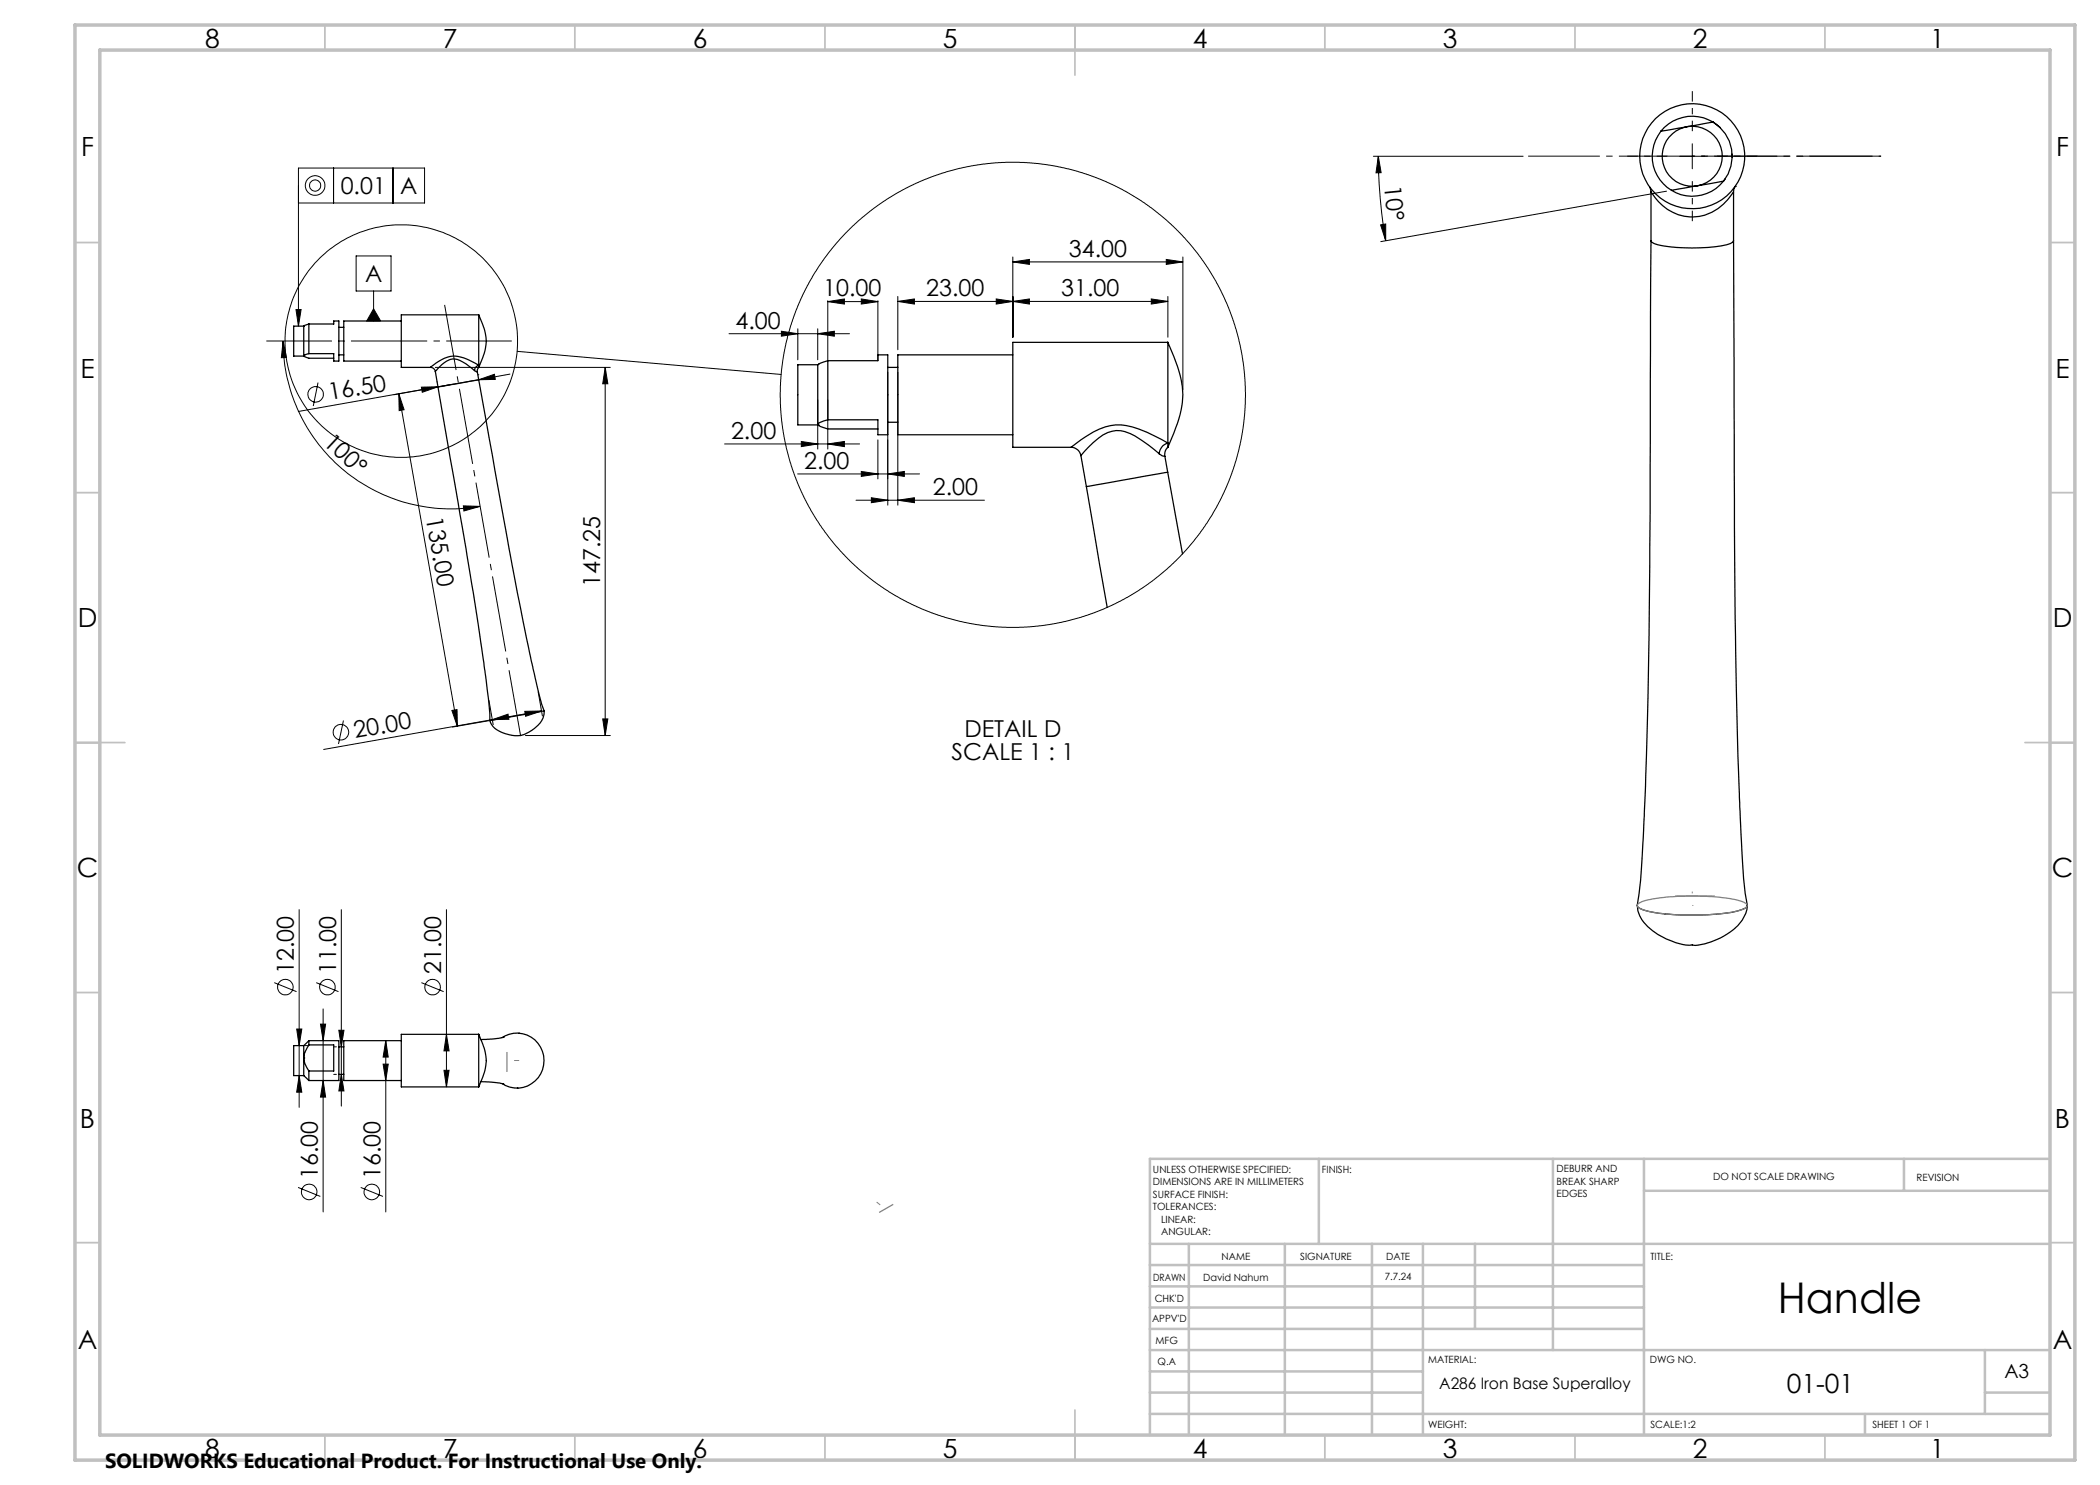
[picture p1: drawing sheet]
<svg xmlns="http://www.w3.org/2000/svg" width="420mm" height="297mm" viewBox="0 0 420 297" stroke-linecap="round" stroke-linejoin="round" font-family="sans-serif">
<g fill="none" stroke="#000" stroke-width=".25">
<path d="M329.9 37.4l.3 1M330.2 38.4a10.1 10.1 0 0 0 8.4 5 10.2 10.2 0 0 0 8.1-5M330.2 38.4v9.8M332.2 26.2a8 8 0 0 0 2.1 11.9M342.6 24.4l-10.4 1.8M342.6 24.4a8 8 0 0 1 2.1 11.8M342.6 24.4a8 8 0 0 0-10.4 1.8M342.6 24.4l1.5 1.1M344.7 36.2l-10.4 1.9M344.7 36.2a8 8 0 0 1-10.4 1.9M345.1 35.8l-.4 .4M346.4 30.8v.7"/>
<path d="M346.7 38.4v9.8M347 37.4l-.3 1M347 37.3h.1M330.2 48.2l-.1 28.9a1942.4 1942.4 0 0 1-1.3 86.5v1.5a163.1 163.1 0 0 1-1.4 16M330.2 48.2a2.87 2.87 0 0 0 2.4 1 35.4 35.4 0 0 0 13.5-.5l.6-.5M346.7 48.2l.1 24.7a2251.6 2251.6 0 0 0 1.1 87.2l.5 10.6a68 68 0 0 0 1.1 10.3M60.7 65.2v6M60.7 71.2l1.1 .4h4.9M60.7 71.2h.1M60.7 65.2h-2v6h2M60.7 71.2l.2 .1M61.8 70.7l-.8 .3-.3 .2"/>
<path d="M61.8 64.8l-1.1 .4M61.8 64.8v5.9M61.8 64.8h4.9v-.6h1.1v8h-1.1v-1.5h-4.9M67.8 65.5h1M67.8 71h1M80.3 64.2h-11.5v8h11.5M86.1 73.5h-5.8v-10.5l15.4-.1a11.8 11.8 0 0 1 1.5 6.1 17 17 0 0 1-1.5 4.5M86.1 73.5l.7 .3 .3 .5M87.1 74.3l.5 3.1M87.6 77.4l5.6 32.3 3.1 20a174.9 174.9 0 0 1 1.7 14.4M94.9 74.1a8.9 8.9 0 0 0-3.8-2.3 4.6 4.6 0 0 0-3.9 2.3l-.1 .2M94.9 74.1l.5 .3"/>
<path d="M95.5 74.4l.2 1.5M95.7 75.9l7.8 42.6 3.1 15.2 1.3 5.6 .9 2.9M95.7 73.1v.3M95.7 63v10.1M95.7 73.1a1.13 1.13 0 0 0-.8 1M95.7 75.9l-8.1 1.5M95.7 73.1a8.7 8.7 0 0 0-5.7-1.8 10.3 10.3 0 0 0-3.9 2.2M95.8 73.5l-.3 .3v.6M159.6 73h3.9v12h-3.9zM165.6 72.1l-1.5 .5-.6 .4M165.6 72.1v11.9M165.6 72.1h10v-1.1h2v16h-2v-3h-10"/>
<path d="M177.6 73.5h2M202.6 71h-23v16h23M233.5 68.4a28.7 28.7 0 0 1 3.1 10.5 27.3 27.3 0 0 1-3.1 10.6M233.6 68.5v20.1M233.6 68.5h-31v21h11.6M163.5 84.9a3.2 3.2 0 0 0 2.1 .9h10M163.5 84.9h.1M163.5 84.9l.3 .2M165.6 84a3 3 0 0 0-2.1 .9M177.6 84.5h2M214.2 89.5a2.05 2.05 0 0 1 2 1.6M216.2 91.1l1.1 6.2"/>
<path d="M217.3 97.3l4.1 24.2M231.8 90.8l-.9-.9a22.1 22.1 0 0 0-5.9-3.6 5.7 5.7 0 0 0-5.3 1.3l-2 1.8-1.5 1.7M231.8 90.8l.6 .4 .5 .1M233 91.3l.5 3.1M233.5 94.4l3 16.4M233.5 94.4l-16.2 2.9M233.6 88.6v.4a.63 .63 0 0 1-.3 .8l-.3 .7v.8M233.6 88.6a2.34 2.34 0 0 0-1.8 2.2M233.6 88.6a25.4 25.4 0 0 0-9.4-3.6 13 13 0 0 0-8.2 3.1l-1.8 1.4M108.8 142.1a4.8 4.8 0 0 1-3 4.3 5.9 5.9 0 0 1-6-.2 3.2 3.2 0 0 1-1.8-2.1M108.8 142.2l-10.8 1.9M327.4 181a6.6 6.6 0 0 0 3.1 5.1 13.5 13.5 0 0 0 8.6 3 14.2 14.2 0 0 0 9.3-5.1l.7-1.3 .4-1.7"/>
<path d="M327.5 181.1v.3a11.3 11.3 0 0 0 5.5 1.4 51.5 51.5 0 0 0 14.5-.6l1.5-.6 .4-.3v-.2M60.7 215.1l1.1 1M60.7 211.6v3.5M60.7 211.6a5 5 0 0 0 1.1 2.6M60.7 209.1v2.5M60.7 211.6h.1M60.7 209.1h-2v6h2M61.8 208.1l-1.1 1M61.8 214.2v1.9M61.8 208.1v.9M61.8 209h4.9v5.2h-4.9M61.8 208.1h6v8h-6"/>
<path d="M61.8 209l-.9 1.7-.2 .9M67.8 209.4h1M67.8 214.9h1M80.3 206.9h15.4a10.4 10.4 0 0 1 1.3 7.2l-1.3 3.3h-15.4zM80.3 208.1h-11.5v8h11.5M95.7 206.9v10.4M96.2 216.3l2.4 .2 2.2 .3M100.5 207.5a5.4 5.4 0 0 1 8.3 4.6 5.4 5.4 0 0 1-8.4 4.6M100.9 207.4l-1.2 .3-3.5 .2M103.6 217.6h-.1M103.8 206.7h.1"/>
<circle cx="338.4" cy="31.3" r="6"/>
<circle cx="338.4" cy="31.3" r="10.5"/>
</g>
<g fill="none" stroke="#000" stroke-width=".2">
<path d="M66.7 33.6v7M78.6 33.6v7M274.7 31.3h29.9M275.7 31.3l.5 3.2-1 .1zM275.7 31.3a102.1 102.1 0 0 0 1.4 16.9M333.3 38.2l-57.1 10.1M336 31.3h5M338.5 28.7v5.1M59.7 40.6h25.2v-7h-25.2v31.6M71.2 51.2h7v7h-7zM74.7 58.2v6M172.3 59.8l3.3 .5-3.3 .5z"/>
<path d="M179.6 59.3v10.7M199.2 59.8l3.4 .5-3.4 .5zM202.6 52.4l3.3-.5v1zM202.6 51.4v16M202.6 52.4h34M230.3 59.8l3.3 .5-3.3 .5zM233.3 51.9l3.3 .5-3.3 .5zM233.6 59.3v8.1M236.6 51.4v26.6M276.1 45l1-.2v3.4zM56.6 68.2l.7 3.3h-1zM56.6 68.2a33.6 33.6 0 0 0 39.4 33.1"/>
<path d="M59.2 61.9h1l-.5 3.3zM63.6 76.5l-.9 4.7M74.7 61.8l1.4 2.4h-2.8zM79.8 78.8l11.7 66.5M79.8 78.8l1 3.1-1 .2zM84.3 77.4h3.3l-3.1 1.1zM87.1 73.5h35M87.4 76.4h.1M90.3 76.9l-30.6 5.4M95.6 75h.1M95.7 75.9l3.2-1 .2 1zM95.7 75.9l-8.1 1.5"/>
<path d="M102 74.8l-6.3 1.1M103.4 70.3l52.8 4.6M121 73.5v73.6M121 73.5l.6 3.3h-1.1zM145.8 66.7h24.1M156.3 66.2l3.3 .5-3.3 .5zM159.6 65.8v6.2M163.5 66.7l3.4-.5v1zM163.5 65.8v6.2M163.5 80v9.8M165.6 80v9.8M165.6 60.3l3.3-.5v1z"/>
<path d="M165.6 60.3h10M165.6 60.1v11.9M175.6 60.1v11.9M177.6 74.5v26.5M179.6 60.3l3.3-.5v1zM179.6 60.3h54M179.6 74.5v26.5M202.6 60.3l3.3-.5v1zM144.9 88.8h27M159.5 94.8h24.4M160.3 88.3l3.2 .5-3.2 .5zM165.6 88.8l3.3-.5v1z"/>
<path d="M172.3 94.3l3.3 .5-3.3 .5zM174.3 99.6l3.3 .4-3.3 .5zM175.6 88v7.8M177.6 94.8l3.3-.5v1zM92.7 101.2l3.3 .1-3.2 .9zM171.2 100h25.7M179.6 100l3.3-.4v.9zM107.6 138.4l.9 4.8M68.7 144.1l-1 4.7M90.4 142.1l1-.2 .1 3.4zM97.8 140.1l.8 4.8M98.5 143.9l3.1-1.1 .2 1.1z"/>
<path d="M98.5 143.9l-33.8 6M102 143.4l-11.5 2M105 142.3l3.3-.1-3.2 1.1zM105.1 147.1h17M108.3 142.2l-9.8 1.7M120.5 143.8h1.1l-.6 3.3zM54.9 196.5l4.4 1.8M59.8 181.9v39.6M63.3 196.5l4.4 1.8M68.3 181.9v39.3M84.3 196.5l4.4 1.8M89.3 181.9v35.5"/>
<path d="M59.3 205.8h1.1l-.6 3.3zM59.8 215.1l.6 3.3h-1.1zM60.9 209.1h.9M64.1 204.8h1l-.5 3.3zM64.6 216.1l.5 3.3h-1zM64.6 201.8v40.6M66.7 209.4h.6M66.7 214.9h.6M67.8 206.1h1l-.5 3.3zM68.3 214.9l.5 3.3h-1zM76.6 212.8h1l-.4 3.3zM77.2 208.1l.4 3.3h-1z"/>
<path d="M77.2 208.1v34.3M88.8 214.1h1l-.5 3.3zM89.3 206.9l.5 3.3h-1zM59.6 237.5l4.5 1.8M72.1 237.5l4.5 1.8"/>
<circle cx="63" cy="37.1" r="1.12"/>
<circle cx="63" cy="37.1" r="1.96"/>
<circle cx="63.1" cy="78.9" r="1.56"/>
<circle cx="80.3" cy="68.2" r="23.3"/>
<circle cx="202.6" cy="79" r="46.5"/>
<circle cx="68.2" cy="146.4" r="1.55"/>
<circle cx="57.1" cy="197.4" r="1.55"/>
<circle cx="65.5" cy="197.4" r="1.56"/>
<circle cx="86.5" cy="197.4" r="1.56"/>
<circle cx="61.8" cy="238.4" r="1.55"/>
<circle cx="74.4" cy="238.4" r="1.55"/>
</g>
<path d="M335 179.2h8M327.6 180.8a11.4 11.4 0 0 1 5.2-1.3l3-.3h4.2a21.8 21.8 0 0 1 9.2 1.5 .58 .58 0 0 1 .2 .6 .58 .58 0 0 1-.5 .4 34.5 34.5 0 0 1-12.3 1.3l-1.4-.1a19.1 19.1 0 0 1-7.5-1.4 .45 .45 0 0 1-.1-.7zM101.4 210.4v4M178.6 240.9l-2.8 1.6" fill="none" stroke="#808080" stroke-width=".25"/>
<path d="M104.1 147.1l-15.2-86.1" fill="none" stroke="#000" stroke-width=".2" stroke-dasharray="15.2 1.3 1.3 1.3" stroke-dashoffset="2" stroke-linecap="butt"/>
<path d="M102.4 68.2h-49.1" fill="none" stroke="#000" stroke-width=".2" stroke-dasharray="15.2 1.3 1.3 1.3" stroke-dashoffset="2.1" stroke-linecap="butt"/>
<path d="M338.5 31.2h37.7" fill="none" stroke="#000" stroke-width=".2" stroke-dasharray="15.2 1.3 1.3 1.3" stroke-dashoffset="-1.7" stroke-linecap="butt"/>
<path d="M376.2 31.2h-70.6" fill="none" stroke="#000" stroke-width=".2" stroke-dasharray="15.2 1.3 1.3 1.3" stroke-dashoffset=".9" stroke-linecap="butt"/>
<path d="M333.5 31.2h-8M338.5 26.2v-8M338.5 36.2v8M343.5 31.2h8" fill="none" stroke="#000" stroke-width=".2" stroke-dasharray="15.2 1.3 1.3 1.3" stroke-dashoffset="13.1" stroke-linecap="butt"/>
<path d="M338.5 178.7v-.4M102.8 212.1h1M176 241l-.7-.6" fill="none" stroke="#808080" stroke-width=".2" stroke-dasharray="15.2 1.3 1.3 1.3" stroke-linecap="butt"/>
<g fill="none" stroke="#c0c0c0" stroke-width=".35">
<path d="M65 5v5M115 5v5M165 5v5M215 5v10M265 5v5M315 5v5M365 5v5M15 48.5h5M410 48.5h5M15 98.5h5M410 98.5h5M15 148.5h10"/>
<path d="M405 148.5h10M15 198.5h5M410 198.5h5M15 248.5h5M410 248.5h5M65 287v5M115 287v5M165 287v5M215 282v10M265 287v5M315 287v5M365 287v5"/>
</g>
<g fill="none" stroke="#c0c0c0" stroke-width=".5">
<path d="M263.8 231.8v17M310.6 231.8v38.2M328.8 231.8v55.2M328.8 238.2h81.2M380.8 231.8v6.4M410 231.8h-180v55.2M230 248.8h180M230 257.3h98.8M230 253h98.8M237.8 248.8v38.2M257 248.8v38.2M274.4 248.8v38.2"/>
<path d="M284.6 248.8v38.2M295 248.8v17M230 265.8h98.8M230 261.5h98.8M230 278.5h54.6M230 274.3h54.6M230 270h180M397 278.5h13M397 270v12.8M230 282.8h180M373 282.8v4.2"/>
</g>
<path d="M15 5h400v287h-400zM20 10h390v277h-390z" fill="none" stroke="#c0c0c0" stroke-width=".7"/>
<g fill="#000">
<path d="M275.7 31.3l.5 3.2-1 .1zM276.1 45l1-.2v3.4z"/>
<path d="M56.6 68.2l.7 3.3h-1zM92.7 101.2l3.3 .1-3.2 .9z"/>
<path d="M59.2 61.9h1l-.5 3.3zM74.7 61.8l1.4 2.4h-2.8z"/>
<path d="M79.8 78.8l1 3.1-1 .2zM90.4 142.1l1-.2 .1 3.4z"/>
<path d="M230.3 59.8l3.3 .5-3.3 .5zM202.6 60.3l3.3-.5v1zM199.2 59.8l3.4 .5-3.4 .5zM179.6 60.3l3.3-.5v1zM179.6 100l3.3-.4v.9zM174.3 99.6l3.3 .4-3.3 .5zM163.5 66.7l3.4-.5v1zM156.3 66.2l3.3 .5-3.3 .5zM233.3 51.9l3.3 .5-3.3 .5zM202.6 52.4l3.3-.5v1z"/>
<path d="M160.3 88.3l3.2 .5-3.2 .5zM165.6 88.8l3.3-.5v1z"/>
<path d="M172.3 94.3l3.3 .5-3.3 .5zM177.6 94.8l3.3-.5v1zM165.6 60.3l3.3-.5v1zM172.3 59.8l3.3 .5-3.3 .5z"/>
<path d="M105 142.3l3.3-.1-3.2 1.1zM98.5 143.9l3.1-1.1 .2 1.1zM95.7 75.9l3.2-1 .2 1zM84.3 77.4h3.3l-3.1 1.1z"/>
<path d="M120.5 143.8h1.1l-.6 3.3zM121 73.5l.6 3.3h-1.1z"/>
<path d="M67.8 206.1h1l-.5 3.3zM68.3 214.9l.5 3.3h-1z"/>
<path d="M88.8 214.1h1l-.5 3.3zM89.3 206.9l.5 3.3h-1zM76.6 212.8h1l-.4 3.3zM77.2 208.1l.4 3.3h-1zM64.6 216.1l.5 3.3h-1zM64.1 204.8h1l-.5 3.3zM59.8 215.1l.6 3.3h-1.1zM59.3 205.8h1.1l-.6 3.3z"/>
</g>
<text font-size="8.5" x="355.6" y="262.5">Handle</text>
<g font-size="5.3">
<text x="41" y="9.5">8</text>
<text x="88.5" y="9.5">7</text>
<text x="138.5" y="9.5">6</text>
<text x="188.5" y="9.5">5</text>
<text x="238.5" y="9.5">4</text>
<text x="288.5" y="9.5">3</text>
<text x="338.5" y="9.5">2</text>
<text x="386" y="9.5">1</text>
<text x="16.2" y="31.3">F</text>
<text x="411.2" y="31.3">F</text>
<text x="16.1" y="75.5">E</text>
<text x="411.1" y="75.5">E</text>
<text x="15.5" y="125.5">D</text>
<text x="410.5" y="125.5">D</text>
<text x="15.4" y="175.5">C</text>
<text x="410.4" y="175.5">C</text>
<text x="16" y="225.5">B</text>
<text x="411" y="225.5">B</text>
<text x="15.5" y="269.8">A</text>
<text x="410.5" y="269.8">A</text>
<text x="357.4" y="278.5">01-01</text>
<text x="41" y="291.5">8</text>
<text x="88.5" y="291.5">7</text>
<text x="138.5" y="291.5">6</text>
<text x="188.5" y="291.5">5</text>
<text x="238.5" y="291.5">4</text>
<text x="288.5" y="291.5">3</text>
<text x="338.5" y="291.5">2</text>
<text x="386" y="291.5">1</text>
</g>
<g font-size="4.7">
<text x="68.1" y="38.9">0.01</text>
<text x="80" y="38.9">A</text>
<text x="276.8" y="37.3" transform="rotate(84 276.8 37.3)">10°</text>
<text x="213.8" y="51.3">34.00</text>
<text x="73" y="56.4">A</text>
<text x="164.7" y="59.3">10.00</text>
<text x="185.3" y="59.3">23.00</text>
<text x="212.3" y="59.3">31.00</text>
<text x="147.1" y="65.7">4.00</text>
<text x="66" y="80.1" transform="rotate(-10 66 80.1)">16.50</text>
<text x="64.5" y="88.7" transform="rotate(43 64.5 88.7)">100°</text>
<text x="146.2" y="87.8">2.00</text>
<text x="160.8" y="93.8">2.00</text>
<text x="186.6" y="99">2.00</text>
<text x="85.2" y="103.6" transform="rotate(80 85.2 103.6)">135.00</text>
<text x="120.1" y="117.4" transform="rotate(-90 120.1 117.4)">147.25</text>
<text x="71" y="147.7" transform="rotate(-10 71 147.7)">20.00</text>
<text x="192.9" y="147.5">DETAIL D</text>
<text x="190.3" y="152">SCALE 1 : 1</text>
<text x="58.8" y="194.8" transform="rotate(-90 58.8 194.8)">12.00</text>
<text x="67.2" y="194.8" transform="rotate(-90 67.2 194.8)">11.00</text>
<text x="88.2" y="194.8" transform="rotate(-90 88.2 194.8)">21.00</text>
<text x="63.6" y="235.8" transform="rotate(-90 63.6 235.8)">16.00</text>
<text x="76.1" y="235.8" transform="rotate(-90 76.1 235.8)">16.00</text>
</g>
<text font-size="4.1" x="21" y="293.7">SOLIDWORKS Educational Product. For Instructional Use Only.</text>
<text font-size="3.9" x="400.9" y="275.5">A3</text>
<text font-size="3.2" x="287.8" y="277.9">A286 Iron Base Superalloy</text>
<g font-size="2">
<text x="230.6" y="234.6">UNLESS OTHERWISE SPECIFIED:</text>
<text x="230.6" y="237.1">DIMENSIONS ARE IN MILLIMETERS</text>
<text x="230.6" y="239.6">SURFACE FINISH:</text>
<text x="264.4" y="234.6">FINISH:</text>
<text x="311.3" y="234.5">DEBURR AND</text>
<text x="311.3" y="237">BREAK SHARP</text>
<text x="311.3" y="239.5">EDGES</text>
<text x="342.6" y="236">DO NOT SCALE DRAWING</text>
<text x="383.3" y="236.2">REVISION</text>
<text x="230.6" y="242.1">TOLERANCES:</text>
<text x="232.2" y="244.6">LINEAR:</text>
<text x="232.2" y="247.1">ANGULAR:</text>
<text x="244.3" y="252">NAME</text>
<text x="260" y="251.9">SIGNATURE</text>
<text x="277.2" y="251.9">DATE</text>
<text x="330.1" y="251.9">TITLE:</text>
<text x="230.6" y="256.1">DRAWN</text>
<text x="240.6" y="256.1">David Nahum</text>
<text x="277" y="255.9">7.7.24</text>
<text x="230.9" y="260.3">CHK'D</text>
<text x="230.4" y="264.4">APPV'D</text>
<text x="231.1" y="268.8">MFG</text>
<text x="231.5" y="273">Q.A</text>
<text x="285.6" y="272.5">MATERIAL:</text>
<text x="330" y="272.5">DWG NO.</text>
<text x="285.6" y="285.5">WEIGHT:</text>
<text x="330.1" y="285.6">SCALE:1:2</text>
<text x="374.5" y="285.6">SHEET 1 OF 1</text>
</g>
</svg>
